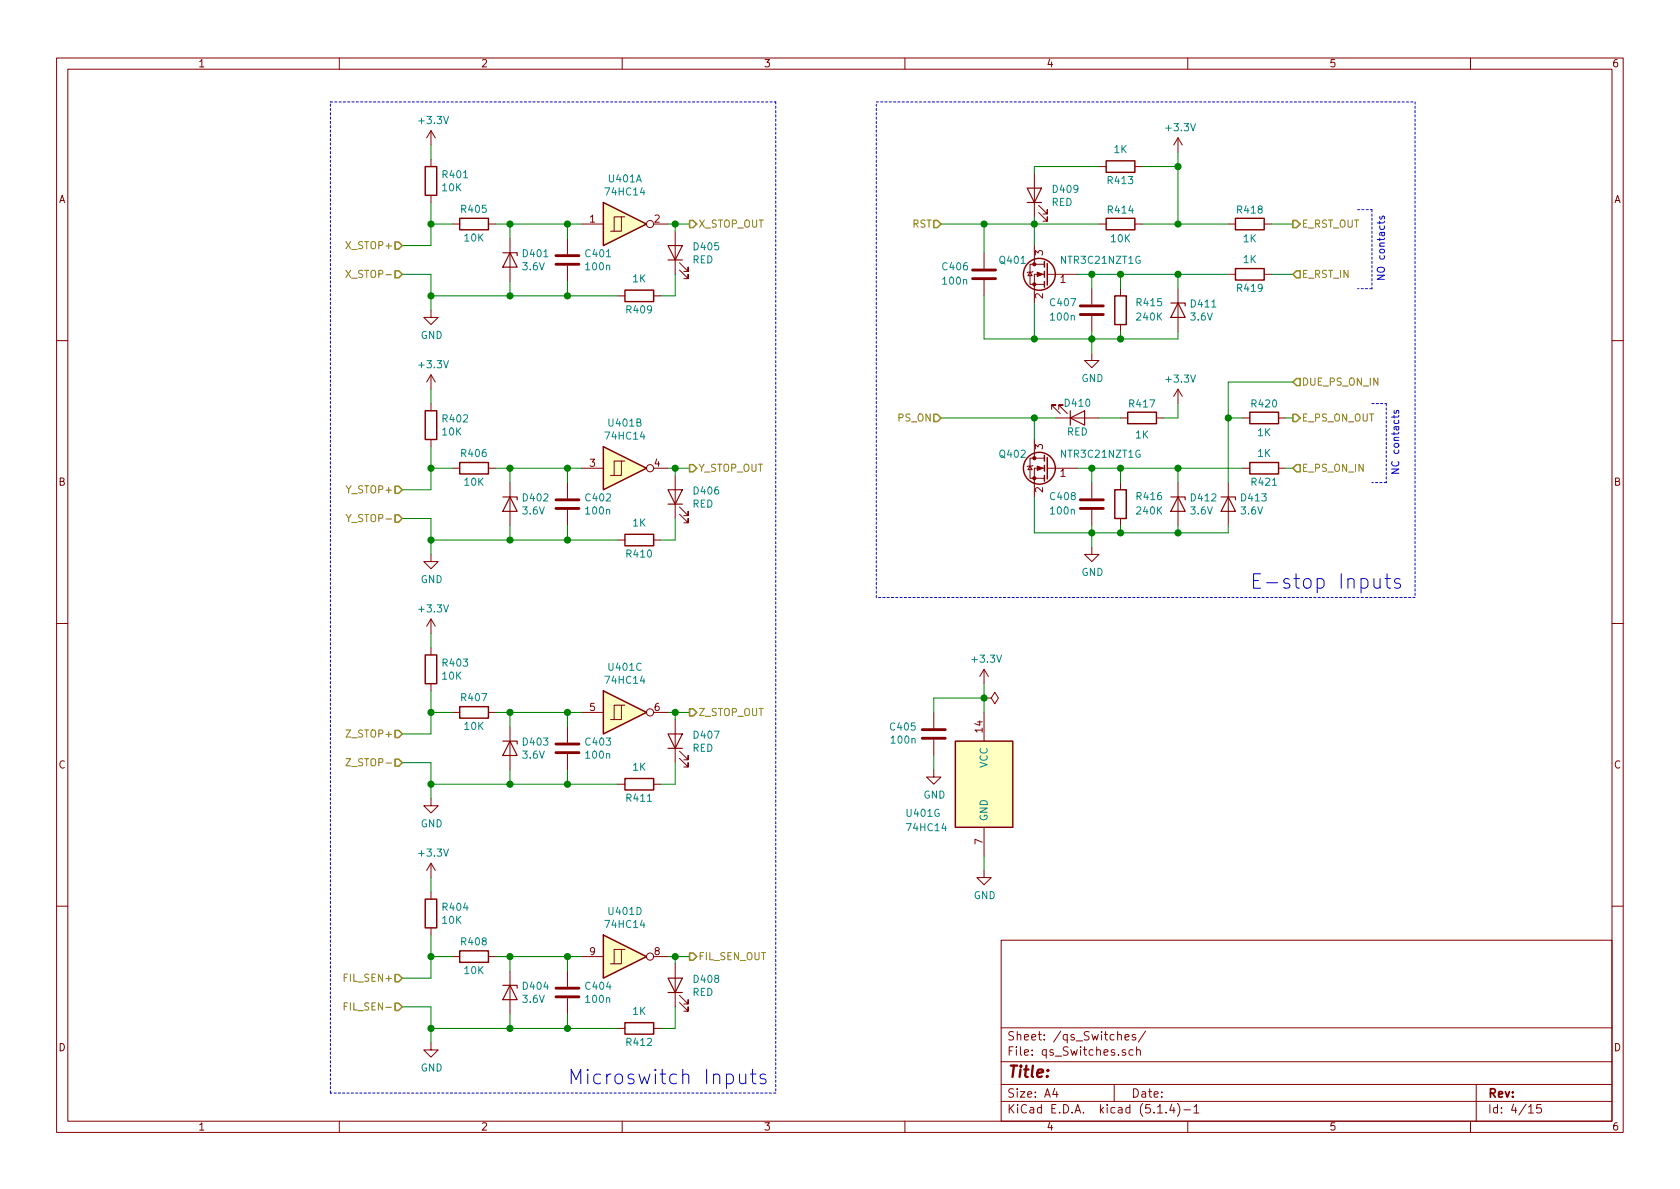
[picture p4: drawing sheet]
<svg xmlns="http://www.w3.org/2000/svg" width="297mm" height="210mm" viewBox="0 0 297 210" stroke-linecap="round" stroke-linejoin="round" font-family="sans-serif">
<g fill="none" stroke="#840000" stroke-width=".18">
<path d="M10 10.3h277v189.9h-277zM12 12.2h273v186.1h-273zM60 10.3v1.9M110 10.3v1.9M160 10.3v1.9M210 10.3v1.9M260 10.3v1.9M76.2 23.1v2.5M76.2 28.2v1.3M76.2 34.5v1.3M76.2 23.1l-.8 1.3M76.2 23.1l.8 1.3"/>
<path d="M80 39.6h1.3M86.4 39.6h1.2M102.9 39.6h3.8M109.9 38.3h-1.3v2.6M110.5 38.3h-.6v2.6h-2M115.6 39.6h2.5M182.9 30.7v7.6M183.6 37.6l1.6 1.5v-.8v.8h-.8M183.6 36.3l1.6 1.5v-.7v.7h-.8M194.3 39.6h1.3M194.3 29.5h1.3M200.7 39.6h1.2"/>
<path d="M200.7 29.5h1.2M208.3 24.4l-.8 1.2M208.3 24.4v2.5M208.3 24.4l.7 1.2M217.2 39.6h1.2M223.5 39.6h1.3M76.2 54.9v1.2h1.3l-1.3 1.3-1.3-1.3h1.3M90.2 42.2v7.6M100.3 42.2v2.8M100.3 47v2.8M109.2 52.3h1.3M115.6 52.3h1.2"/>
<path d="M119.4 40.9v7.6M120.1 47.7l1.6 1.6v-.8v.8h-.8M120.1 46.5l1.6 1.5v-.8v.8h-.8M174 44.7v2.8M174 49.5v2.8M182.1 48.1l.4 .7h-.8zM182.6 48l-.1 .1h-.8l-.1 .2M182.9 46.7h-.8v3.6h2.6M182.9 46.7h1.8M182.9 43.4v3.3M184.7 48.5h-1.8v5.1M185.2 48.5h.2"/>
<path d="M185.4 48.5h5.1M193 51v2.8M193 55.9v2.8M198.1 51v1.3M198.1 57.4v1.3M208.3 51v7.7M217.2 48.5h1.2M223.5 48.5h1.3M10 60.2h2M76.2 66.3v2.5M76.2 71.4v1.2M76.2 77.7v1.3"/>
<path d="M76.2 66.3l-.8 1.3M76.2 66.3l.8 1.3M182.9 77.7v3.3M185.9 72.4v-.8h.8h-.8l1.6 1.5M186.7 73.9h7.6M187.2 72.4v-.8h.8h-.8l1.5 1.5M193 62.5v1.2h1.3l-1.3 1.3-1.2-1.3h1.2M198.1 73.9h1.3M204.5 73.9h1.2M208.3 68.8v2.6M208.3 68.8l-.8 1.3M208.3 68.8l.7 1.3"/>
<path d="M219.7 73.9h1.3M226.1 73.9h1.2M285 60.2h2M76.2 98v1.3h1.3l-1.3 1.3-1.3-1.3h1.3M80 82.8h1.3M86.4 82.8h1.2M90.2 85.3v7.7M100.3 85.3v2.8M100.3 90.2v2.8M102.9 82.8h3.8M109.2 95.5h1.3M109.9 81.5h-1.3v2.6"/>
<path d="M110.5 81.5h-.6v2.6h-2M115.6 82.8h2.5M115.6 95.5h1.2M119.4 84.1v7.6M120.1 90.9l1.6 1.6v-.8v.8h-.8M120.1 89.7l1.6 1.5v-.8v.8h-.8M182.1 82.4l.4 .7h-.8zM182.6 82.3l-.1 .1h-.8l-.1 .1M182.9 81h-.8v3.6h2.6M182.9 81h1.8M184.7 82.8h-1.8v5.1M185.2 82.8h.2"/>
<path d="M185.4 82.8h5.1M193 96.8v1.2h1.3l-1.3 1.3-1.2-1.3h1.2M193 85.3v2.8M193 90.2v2.8M198.1 85.3v1.3M198.1 91.7v1.3M208.3 85.3v7.7M217.2 85.3v7.7M219.7 82.8h1.3M226.1 82.8h1.2M10 110.3h2M76.2 109.5v2.5"/>
<path d="M76.2 114.5v1.3M76.2 109.5l-.8 1.2M76.2 109.5l.8 1.2M174 118.4l-.8 1.2M174 118.4v2.5M174 118.4l.8 1.2M285 110.3h2M76.2 120.9v1.3M80 126h1.3M86.4 126h1.2M90.2 128.5v7.6M100.3 128.5v2.8"/>
<path d="M100.3 133.3v2.8M102.9 126h3.8M109.2 138.7h1.3M109.9 124.7h-1.3v2.5M110.5 124.7h-.6v2.5h-2M115.6 126h2.5M115.6 138.7h1.2M119.4 127.2v7.7M120.1 134.1l1.6 1.5v-.7v.7h-.8M120.1 132.8l1.6 1.6v-.8v.8h-.8M165.1 136.1v1.3h1.3l-1.3 1.3-1.3-1.3h1.3M165.1 126v2.8"/>
<path d="M165.1 130.8v2.8M174 123.4h1.3l.6-1 .6 1-.6 1.1-.6-1.1M174 123.4h.1M174 126v5.1M76.2 141.2v1.3h1.3l-1.3 1.3-1.3-1.3h1.3M76.2 152.6l-.8 1.3M76.2 152.6v2.6M76.2 157.7v1.3M76.2 152.6l.8 1.3M174 153.9v1.3h1.3l-1.3 1.3-1.3-1.3h1.3M174 146.3v5.1M10 160.2h2"/>
<path d="M76.2 164.1v1.2M80 169.2h1.3M86.4 169.2h1.2M90.2 171.7v7.6M100.3 171.7v2.8M100.3 176.5v2.8M102.9 169.2h3.8M109.9 167.9h-1.3v2.5M110.5 167.9h-.6v2.5h-2M115.6 169.2h2.5M119.4 170.4v7.6M120.1 177.3l1.6 1.5v-.8v.8h-.8"/>
<path d="M120.1 176l1.6 1.5v-.7v.7h-.8M177 166.3h108v32h-108zM285 160.2h2M60 198.3v1.9M76.2 184.4v1.3h1.3l-1.3 1.2-1.3-1.2h1.3M109.2 181.9h1.3M110 198.3v1.9M115.6 181.9h1.2M160 198.3v1.9M177 194.8h108M177 191.8h108M177 187.8h108"/>
<path d="M177 181.8h108M186.5 192.5l-.4 1h1M186.8 193v1M197 191.8v3M197.6 183.1l.1-.1a.37 .37 0 0 1 .6 .1v.8M198.9 183.4l.7-.1-.1-.3-.4-.1-.2 .2 .1 .7h.5M199 185.7a.37 .37 0 0 0-.6 .1l.1 .2 .5 .2 .1 .1-.3 .3-.4-.1M200.3 185.7l-.4-.1-.3 .3 .1 .6 .2 .1 .4-.1M200.8 183a.37 .37 0 0 0-.6 .1l.1 .3 .5 .1v.1l-.2 .3-.4-.1M201 185.7a.37 .37 0 0 1 .6 .1v.8M201 185.1v1.5M202.5 182.3l-1.2 2"/>
<path d="M204.7 196.8h.8M206.2 196.7v.1M207.2 195.2l-.4 1.1h.9M207.5 195.8v1M208.2 195.1a1.71 1.71 0 0 1 0 2.3M209.3 196.3h1.2M210 198.3v1.9M211.1 195.8l.4-.5v1.5M211.1 196.8h.9M260 198.3v1.9M261 191.8v6.5M270.3 195.8l.4-.5v1.5"/>
<path d="M270.3 196.8h.8M272.5 195.3h-.7l-.1 .7 .2-.1 .5 .1 .1 .2v.5l-.2 .1-.6-.1"/>
<circle cx="114.9" cy="39.6" r=".63"/>
<circle cx="114.9" cy="82.8" r=".63"/>
<circle cx="114.9" cy="126" r=".63"/>
<circle cx="114.9" cy="169.2" r=".63"/>
</g>
<g fill="#ffffc2" stroke="#ffffc2" stroke-width=".18">
<path d="M106.7 165.3l7.6 3.9-7.6 3.8z"/>
<path d="M168.9 131.1h10.2v15.2h-10.2z"/>
<path d="M106.7 122.2l7.6 3.8-7.6 3.8z"/>
<path d="M106.7 79l7.6 3.8-7.6 3.8z"/>
<path d="M106.7 35.8l7.6 3.8-7.6 3.8z"/>
</g>
<g fill="none" stroke="#840000" stroke-width=".25">
<path d="M75.2 29.5h2v5h-2zM81.3 38.6h5.1v2h-5.1zM106.7 35.8l7.6 3.8-7.6 3.8zM195.6 38.6h5.1v2h-5.1zM195.6 28.4h5.1v2.1h-5.1zM218.4 38.6h5.1v2h-5.1zM110.5 51.3h5.1v2h-5.1zM184.7 46.2v1M184.7 48v1M184.7 49.8v1M185.2 46.6v3.8M197.1 52.3h2v5.1h-2z"/>
<path d="M218.4 47.5h5.1v2h-5.1zM75.2 72.6h2v5.1h-2zM106.7 79l7.6 3.8-7.6 3.8zM199.4 72.9h5.1v2h-5.1zM221 72.9h5.1v2h-5.1zM81.3 81.8h5.1v2h-5.1zM110.5 94.5h5.1v2h-5.1zM184.7 80.5v1M184.7 82.3v1M184.7 84.1v1M185.2 80.9v3.8M197.1 86.6h2v5.1h-2z"/>
<path d="M221 81.8h5.1v2h-5.1zM75.2 115.8h2v5.1h-2zM81.3 125h5.1v2h-5.1zM106.7 122.2l7.6 3.8-7.6 3.8zM110.5 137.7h5.1v2h-5.1zM168.9 131.1h10.2v15.2h-10.2zM75.2 159h2v5.1h-2zM81.3 168.1h5.1v2.1h-5.1zM106.7 165.3l7.6 3.9-7.6 3.8zM110.5 180.8h5.1v2.1h-5.1z"/>
<circle cx="183.8" cy="48.5" r="2.82"/>
<circle cx="183.8" cy="82.8" r="2.82"/>
</g>
<g fill="#840000" stroke="#840000" stroke-width=".18">
<path d="M183.4 48.1l1 .4-1 .4z"/>
<path d="M183.4 82.4l1 .4-1 .4z"/>
<circle cx="182.9" cy="50.3" r=".28"/>
<circle cx="182.9" cy="46.7" r=".28"/>
<circle cx="182.9" cy="84.6" r=".28"/>
<circle cx="182.9" cy="81" r=".28"/>
</g>
<g fill="none" stroke="#840000" stroke-width=".51">
<path d="M98.3 46.7h4.1M98.3 45.2h4.1M172 47.7h4M172 49.3h4M191 54.1h4.1M191 55.6h4.1M98.3 88.4h4.1M98.3 89.9h4.1M191 88.4h4.1M191 89.9h4.1M98.3 133.1h4.1M98.3 131.6h4.1"/>
<path d="M163.1 129h4M163.1 130.6h4M98.3 176.3h4.1M98.3 174.7h4.1"/>
</g>
<g fill="none" stroke="#840000" stroke-width=".2">
<path d="M181.6 33.3h2.5l-1.2 2.5zM181.6 35.8h2.5M88.9 44.7h2.5v.5M90.2 44.7l1.2 2.5h-2.5zM118.1 43.4h2.5l-1.2 2.6zM118.1 46h2.5M207 53.6h2.5v.5M208.3 53.6l1.2 2.5h-2.5zM189.2 73.9l2.6-1.3v2.6zM189.2 72.6v2.6M88.9 87.9h2.5v.5M90.2 87.9l1.2 2.5h-2.5z"/>
<path d="M118.1 86.6h2.5l-1.2 2.5zM118.1 89.1h2.5M207 87.9h2.5v.5M208.3 87.9l1.2 2.5h-2.5zM215.9 87.9h2.5v.5M217.2 87.9l1.2 2.5h-2.5zM88.9 131.1h2.5v.5M90.2 131.1l1.2 2.5h-2.5zM118.1 129.8h2.5l-1.2 2.5zM118.1 132.3h2.5M88.9 174.2h2.5v.5M90.2 174.2l1.2 2.6h-2.5z"/>
<path d="M118.1 173h2.5l-1.2 2.5zM118.1 175.5h2.5"/>
</g>
<g fill="none" stroke="#0000c2" stroke-width=".18" stroke-dasharray=".4 .4">
<path d="M58.4 18h78.8M137.2 18v175.3M154.9 18h95.3M250.2 18v87.7M240 37.1h2.6M242.6 37.1v13.9M242.6 51h-2.6M242.6 71.4h2.5M245.1 71.4v13.9M245.1 85.3h-2.5M154.9 105.7v-87.7M250.2 105.7h-95.3"/>
<path d="M58.4 193.3v-175.3M137.2 193.3h-78.8"/>
</g>
<g fill="none" stroke="#008400" stroke-width=".18">
<path d="M76.2 39.6h3.8M76.2 25.6v2.6M76.2 35.8v7.6h-5.1M87.6 39.6h15.3M90.2 39.6v2.6M100.3 39.6v2.6M118.1 39.6h3.8M119.4 39.6v1.3M166.4 39.6h27.9M174 39.6v5.1M182.9 38.3v5.1M194.3 29.5h-11.4v1.2"/>
<path d="M201.9 39.6h15.3M201.9 29.5h6.4M208.3 26.9v12.7M224.8 39.6h3.8M71.1 48.5h5.1v6.4M76.2 52.3h33M90.2 49.8v2.5M100.3 49.8v2.5M119.4 48.5v3.8h-2.6M174 52.3v7.6h34.3v-1.2M182.9 53.6v6.3M190.5 48.5h26.7"/>
<path d="M193 48.5v2.5M193 58.7v3.8M198.1 48.5v2.5M198.1 58.7v1.2M208.3 48.5v2.5M224.8 48.5h3.8M76.2 68.8v2.6M76.2 79v7.6h-5.1M166.4 73.9h20.3M182.9 73.9v3.8M194.3 73.9h3.8M208.3 71.4v2.5h-2.6"/>
<path d="M217.2 73.9h2.5M227.3 73.9h1.3M228.6 67.6h-11.4v17.7M71.1 91.7h5.1v6.3M76.2 82.8h3.8M76.2 95.5h33M87.6 82.8h15.3M90.2 82.8v2.5M90.2 93v2.5M100.3 82.8v2.5M100.3 93v2.5M118.1 82.8h3.8"/>
<path d="M119.4 82.8v1.3M119.4 91.7v3.8h-2.6M182.9 87.9v6.3h34.3v-1.2M190.5 82.8h29.2M193 82.8v2.5M193 93v3.8M198.1 82.8v2.5M198.1 93v1.2M208.3 82.8v2.5M208.3 93v1.2M227.3 82.8h1.3M76.2 112v2.5"/>
<path d="M71.1 134.9h5.1v6.3M76.2 122.2v7.6h-5.1M76.2 138.7h33M76.2 126h3.8M87.6 126h15.3M90.2 126v2.5M90.2 136.1v2.6M100.3 126v2.5M100.3 136.1v2.6M118.1 126h3.8M119.4 134.9v3.8h-2.6M119.4 126v1.2"/>
<path d="M165.1 133.6v2.5M174 120.9v5.1M174 123.4h-8.9v2.6M76.2 155.2v2.5M174 151.4v2.5M71.1 178h5.1v6.4M76.2 165.3v7.7h-5.1M76.2 169.2h3.8M87.6 169.2h15.3M90.2 169.2v2.5M90.2 179.3v2.6M100.3 169.2v2.5"/>
<path d="M100.3 179.3v2.6M118.1 169.2h3.8M119.4 169.2v1.2M119.4 178v3.9h-2.6M76.2 181.9h33"/>
</g>
<g fill="none" stroke="#848400" stroke-width=".25">
<path d="M121.9 39h.7l.6 .6-.6 .7h-.7zM165.1 39h.6l.7 .6-.7 .7h-.6zM228.6 39h.6l.7 .6-.7 .7h-.6zM69.8 47.9h.7l.6 .6-.6 .6h-.7zM69.8 42.8h.7l.6 .6-.6 .7h-.7zM229.2 47.9h.7v1.2h-.7l-.6-.6zM165.1 73.3h.6l.7 .6-.7 .6h-.6zM228.6 73.3h.6l.7 .6-.7 .6h-.6zM229.2 66.9h.7v1.3h-.7l-.6-.6zM69.8 86h.7l.6 .6-.6 .6h-.7zM69.8 91.1h.7l.6 .6-.6 .6h-.7zM121.9 82.2h.7l.6 .6-.6 .6h-.7z"/>
<path d="M229.2 82.2h.7v1.2h-.7l-.6-.6zM69.8 129.2h.7l.6 .6-.6 .6h-.7zM69.8 134.2h.7l.6 .7-.6 .6h-.7zM121.9 125.3h.7l.6 .7-.6 .6h-.7zM69.8 172.3h.7l.6 .7-.6 .6h-.7zM69.8 177.4h.7l.6 .6-.6 .7h-.7zM121.9 168.5h.7l.6 .7-.6 .6h-.7z"/>
</g>
<path d="M61.2 47.8l.8 1.3M62 47.8l-.8 1.3M61.2 91l.4 .6 .5-.6M61.2 134.2h.8l-.8 1.2h.8M60.9 177.9h.4M61.5 177.3h-.6v1.3" fill="none" stroke="#848400" stroke-width=".18"/>
<g fill="none" stroke="#0000c2" stroke-width=".18">
<path d="M243.9 39.1v.5M244 38.3l-.1 .3 .2 .2 .2-.1 .1-.4h.3v.5M244.8 39.1l-.2 .3h-1.1M246.5 73.5v.4M246.5 72.6v.3l.2 .2 .1-.1 .2-.4h.3v.5M247.3 73.5l-.2 .3h-1.1M242.9 102.3v1.3a.61 .61 0 0 0 .5 .4 .61 .61 0 0 0 .6-.2M244 102.3v1.7M244.9 102.3h.9M245.2 101.5v2.1l.2 .3 .4 .1M247.5 102.4a.6 .6 0 0 0-.9 .3l.1 .3 .6 .1 .3 .4-.1 .4-.2 .1-.7-.1M130.8 189.9v1.4l.1 .2a.68 .68 0 0 0 1-.1"/>
<path d="M131.9 189.9v1.7M132.7 189.9h1M133 189.1v2.2l.2 .2 .5 .1M135.4 190.1l-.7-.2-.2 .2-.1 .2 .1 .4 .9 .2 .1 .3-.1 .3-.3 .1-.7-.1"/>
</g>
<g fill="#008400" stroke="#008400" stroke-width=".25">
<circle cx="76.2" cy="138.7" r=".51"/>
<circle cx="119.4" cy="39.6" r=".51"/>
<circle cx="76.2" cy="169.2" r=".51"/>
<circle cx="90.2" cy="181.9" r=".51"/>
<circle cx="90.2" cy="169.2" r=".51"/>
<circle cx="90.2" cy="95.5" r=".51"/>
<circle cx="100.3" cy="52.3" r=".51"/>
<circle cx="90.2" cy="52.3" r=".51"/>
<circle cx="100.3" cy="126" r=".51"/>
<circle cx="182.9" cy="59.9" r=".51"/>
<circle cx="174" cy="39.6" r=".51"/>
<circle cx="76.2" cy="82.8" r=".51"/>
<circle cx="76.2" cy="181.9" r=".51"/>
<circle cx="208.3" cy="94.2" r=".51"/>
<circle cx="76.2" cy="126" r=".51"/>
<circle cx="217.2" cy="73.9" r=".51"/>
<circle cx="90.2" cy="39.6" r=".51"/>
<circle cx="90.2" cy="138.7" r=".51"/>
<circle cx="90.2" cy="126" r=".51"/>
<circle cx="76.2" cy="95.5" r=".51"/>
<circle cx="76.2" cy="39.6" r=".51"/>
<circle cx="100.3" cy="82.8" r=".51"/>
<circle cx="193" cy="94.2" r=".51"/>
<circle cx="208.3" cy="82.8" r=".51"/>
<circle cx="198.1" cy="59.9" r=".51"/>
<circle cx="182.9" cy="73.9" r=".51"/>
<circle cx="182.9" cy="39.6" r=".51"/>
<circle cx="100.3" cy="181.9" r=".51"/>
<circle cx="208.3" cy="39.6" r=".51"/>
<circle cx="100.3" cy="39.6" r=".51"/>
<circle cx="193" cy="48.5" r=".51"/>
<circle cx="119.4" cy="169.2" r=".51"/>
<circle cx="198.1" cy="48.5" r=".51"/>
<circle cx="208.3" cy="48.5" r=".51"/>
<circle cx="119.4" cy="126" r=".51"/>
<circle cx="193" cy="59.9" r=".51"/>
<circle cx="193" cy="82.8" r=".51"/>
<circle cx="208.3" cy="29.5" r=".51"/>
<circle cx="174" cy="123.4" r=".51"/>
<circle cx="100.3" cy="138.7" r=".51"/>
<circle cx="90.2" cy="82.8" r=".51"/>
<circle cx="119.4" cy="82.8" r=".51"/>
<circle cx="198.1" cy="94.2" r=".51"/>
<circle cx="100.3" cy="169.2" r=".51"/>
<circle cx="198.1" cy="82.8" r=".51"/>
<circle cx="76.2" cy="52.3" r=".51"/>
<circle cx="100.3" cy="95.5" r=".51"/>
</g>
<g font-size="3.5" fill="#0000c2">
<text x="221" y="104.1">E-stop Inputs</text>
<text x="100.3" y="191.8">Microswitch Inputs</text>
</g>
<text font-size="2.8" fill="#840000" x="178" y="190.5">Title:</text>
<g font-size="2.1" fill="#840000">
<text x="178" y="184">Sheet: /qs_Switches/</text>
<text x="178" y="186.7">File: qs_Switches.sch</text>
<text x="178" y="196.9">KiCad E.D.A. kicad (5.1.4)-1</text>
<text x="178" y="194.1">Size: A4</text>
<text x="200" y="194.1">Date:</text>
<text x="263" y="194.1">Rev:</text>
<text x="263" y="196.9">Id: 4/15</text>
</g>
<g font-size="1.8" fill="#840000">
<text x="35" y="11.9">1</text>
<text x="85" y="11.9">2</text>
<text x="135" y="11.9">3</text>
<text x="185" y="11.9">4</text>
<text x="235" y="11.9">5</text>
<text x="285" y="11.9">6</text>
<text x="10.4" y="35.9">A</text>
<text x="285.4" y="35.9">A</text>
<text x="104.3" y="39.4">1</text>
<text x="115.7" y="39.4">2</text>
<text x="184.4" y="45.2" transform="rotate(-90 184.4 45.2)">3</text>
<text x="184.4" y="52.8" transform="rotate(-90 184.4 52.8)">2</text>
<text x="187.5" y="50">1</text>
<text x="104.3" y="82.5">3</text>
<text x="115.7" y="82.5">4</text>
<text x="184.4" y="79.5" transform="rotate(-90 184.4 79.5)">3</text>
<text x="10.4" y="85.9">B</text>
<text x="184.4" y="87.1" transform="rotate(-90 184.4 87.1)">2</text>
<text x="187.5" y="84.3">1</text>
<text x="285.4" y="85.9">B</text>
<text x="104.3" y="125.7">5</text>
<text x="115.7" y="125.7">6</text>
<text x="173.7" y="129.5" transform="rotate(-90 173.7 129.5)">14</text>
<text x="10.4" y="135.9">C</text>
<text x="285.4" y="135.9">C</text>
<text x="173.7" y="149.3" transform="rotate(-90 173.7 149.3)">7</text>
<text x="104.3" y="168.9">9</text>
<text x="115.7" y="168.9">8</text>
<text x="10.4" y="185.9">D</text>
<text x="285.4" y="185.9">D</text>
<text x="35" y="199.9">1</text>
<text x="85" y="199.9">2</text>
<text x="135" y="199.9">3</text>
<text x="185" y="199.9">4</text>
<text x="235" y="199.9">5</text>
<text x="285" y="199.9">6</text>
</g>
<g font-size="1.8" fill="#008484">
<text x="74.2" y="21.9">+3.3V</text>
<text x="206.3" y="23.2">+3.3V</text>
<text x="197" y="27.1">1K</text>
<text x="78.3" y="33.8">10K</text>
<text x="78.4" y="31.5">R401</text>
<text x="107.3" y="34.6">74HC14</text>
<text x="107.7" y="32.3">U401A</text>
<text x="186.3" y="34.1">D409</text>
<text x="196" y="32.6">R413</text>
<text x="81.7" y="37.6">R405</text>
<text x="185.9" y="36.4">RED</text>
<text x="196" y="37.8">R414</text>
<text x="218.9" y="37.8">R418</text>
<text x="82.2" y="42.7">10K</text>
<text x="92.5" y="47.8">3.6V</text>
<text x="92.6" y="45.5">D401</text>
<text x="103.7" y="45.5">C401</text>
<text x="103.7" y="47.8">100n</text>
<text x="122.4" y="46.6">RED</text>
<text x="122.8" y="44.3">D405</text>
<text x="166.8" y="47.8">C406</text>
<text x="176.9" y="46.7">Q401</text>
<text x="187.8" y="46.7">NTR3C21NZT1G</text>
<text x="196.5" y="42.8">10K</text>
<text x="219.9" y="46.5">1K</text>
<text x="219.9" y="42.8">1K</text>
<text x="111.9" y="49.9">1K</text>
<text x="166.8" y="50.3">100n</text>
<text x="218.9" y="51.6">R419</text>
<text x="74.4" y="59.9">GND</text>
<text x="110.9" y="55.4">R409</text>
<text x="185.8" y="54.1">C407</text>
<text x="185.9" y="56.7">100n</text>
<text x="201.1" y="54.1">R415</text>
<text x="201.1" y="56.7">240K</text>
<text x="210.6" y="56.7">3.6V</text>
<text x="210.7" y="54.4">D411</text>
<text x="74.2" y="65.1">+3.3V</text>
<text x="188.4" y="71.9">D410</text>
<text x="191.2" y="67.6">GND</text>
<text x="206.3" y="67.7">+3.3V</text>
<text x="78.3" y="77">10K</text>
<text x="78.4" y="74.7">R402</text>
<text x="107.3" y="77.7">74HC14</text>
<text x="107.7" y="75.4">U401B</text>
<text x="188.6" y="77">RED</text>
<text x="199.8" y="72.1">R417</text>
<text x="200.8" y="77.5">1K</text>
<text x="221.4" y="72.1">R420</text>
<text x="222.4" y="77.1">1K</text>
<text x="81.7" y="80.8">R406</text>
<text x="176.9" y="80.9">Q402</text>
<text x="187.8" y="80.9">NTR3C21NZT1G</text>
<text x="222.4" y="80.8">1K</text>
<text x="82.2" y="85.9">10K</text>
<text x="92.6" y="88.7">D402</text>
<text x="103.7" y="88.7">C402</text>
<text x="122.4" y="89.8">RED</text>
<text x="122.8" y="87.4">D406</text>
<text x="185.8" y="88.4">C408</text>
<text x="201.1" y="88.4">R416</text>
<text x="210.7" y="88.7">D412</text>
<text x="219.6" y="88.7">D413</text>
<text x="221.4" y="85.9">R421</text>
<text x="92.5" y="91">3.6V</text>
<text x="103.7" y="91">100n</text>
<text x="111.9" y="93.1">1K</text>
<text x="185.9" y="91">100n</text>
<text x="201.1" y="91">240K</text>
<text x="210.6" y="91">3.6V</text>
<text x="219.5" y="91">3.6V</text>
<text x="110.9" y="98.6">R410</text>
<text x="191.2" y="101.8">GND</text>
<text x="74.4" y="103.1">GND</text>
<text x="74.2" y="108.3">+3.3V</text>
<text x="78.4" y="117.9">R403</text>
<text x="107.7" y="118.6">U401C</text>
<text x="172" y="117.2">+3.3V</text>
<text x="78.3" y="120.2">10K</text>
<text x="81.7" y="124">R407</text>
<text x="107.3" y="120.9">74HC14</text>
<text x="82.2" y="129.1">10K</text>
<text x="92.6" y="131.8">D403</text>
<text x="103.7" y="131.8">C403</text>
<text x="122.8" y="130.6">D407</text>
<text x="157.5" y="129.2">C405</text>
<text x="157.7" y="131.5">100n</text>
<text x="92.5" y="134.2">3.6V</text>
<text x="103.7" y="134.2">100n</text>
<text x="111.9" y="136.3">1K</text>
<text x="122.4" y="132.9">RED</text>
<text x="174.6" y="135.8" transform="rotate(-90 174.6 135.8)">VCC</text>
<text x="110.9" y="141.8">R411</text>
<text x="163.3" y="141.2">GND</text>
<text x="74.4" y="146.3">GND</text>
<text x="160.4" y="144.4">U401G</text>
<text x="160.6" y="147">74HC14</text>
<text x="174.6" y="145.3" transform="rotate(-90 174.6 145.3)">GND</text>
<text x="74.2" y="151.5">+3.3V</text>
<text x="78.4" y="161.1">R404</text>
<text x="107.7" y="161.8">U401D</text>
<text x="172.2" y="159">GND</text>
<text x="78.3" y="163.4">10K</text>
<text x="81.7" y="167.2">R408</text>
<text x="107.3" y="164.1">74HC14</text>
<text x="82.2" y="172.3">10K</text>
<text x="122.8" y="173.8">D408</text>
<text x="92.5" y="177.3">3.6V</text>
<text x="92.6" y="175">D404</text>
<text x="103.7" y="175">C404</text>
<text x="103.7" y="177.3">100n</text>
<text x="111.9" y="179.5">1K</text>
<text x="122.4" y="176.1">RED</text>
<text x="110.9" y="185">R412</text>
<text x="74.4" y="189.5">GND</text>
</g>
<g font-size="1.8" fill="#848400">
<text x="123.4" y="40.3">X_STOP_OUT</text>
<text x="161.3" y="40.3">RST</text>
<text x="230.1" y="40.3">E_RST_OUT</text>
<text x="61.6" y="44.1">X_STOP+</text>
<text x="62" y="49.1">X_STOP-</text>
<text x="230.1" y="49.1">E_RST_IN</text>
<text x="230.1" y="68.2">DUE_PS_ON_IN</text>
<text x="158.9" y="74.5">PS_ON</text>
<text x="230.1" y="74.5">E_PS_ON_OUT</text>
<text x="123.4" y="83.4">Y_STOP_OUT</text>
<text x="230.1" y="83.4">E_PS_ON_IN</text>
<text x="61.6" y="87.2">Y_STOP+</text>
<text x="62" y="92.3">Y_STOP-</text>
<text x="61.7" y="130.4">Z_STOP+</text>
<text x="123.4" y="126.6">Z_STOP_OUT</text>
<text x="62.1" y="135.5">Z_STOP-</text>
<text x="61.3" y="173.6">FIL_SEN+</text>
<text x="123.4" y="169.8">FIL_SEN_OUT</text>
<text x="61.7" y="178.7">FIL_SEN-</text>
</g>
<g font-size="1.8" fill="#0000c2">
<text x="244.9" y="49.8" transform="rotate(-90 244.9 49.8)">NO contacts</text>
<text x="247.4" y="84.1" transform="rotate(-90 247.4 84.1)">NC contacts</text>
</g>
</svg>
